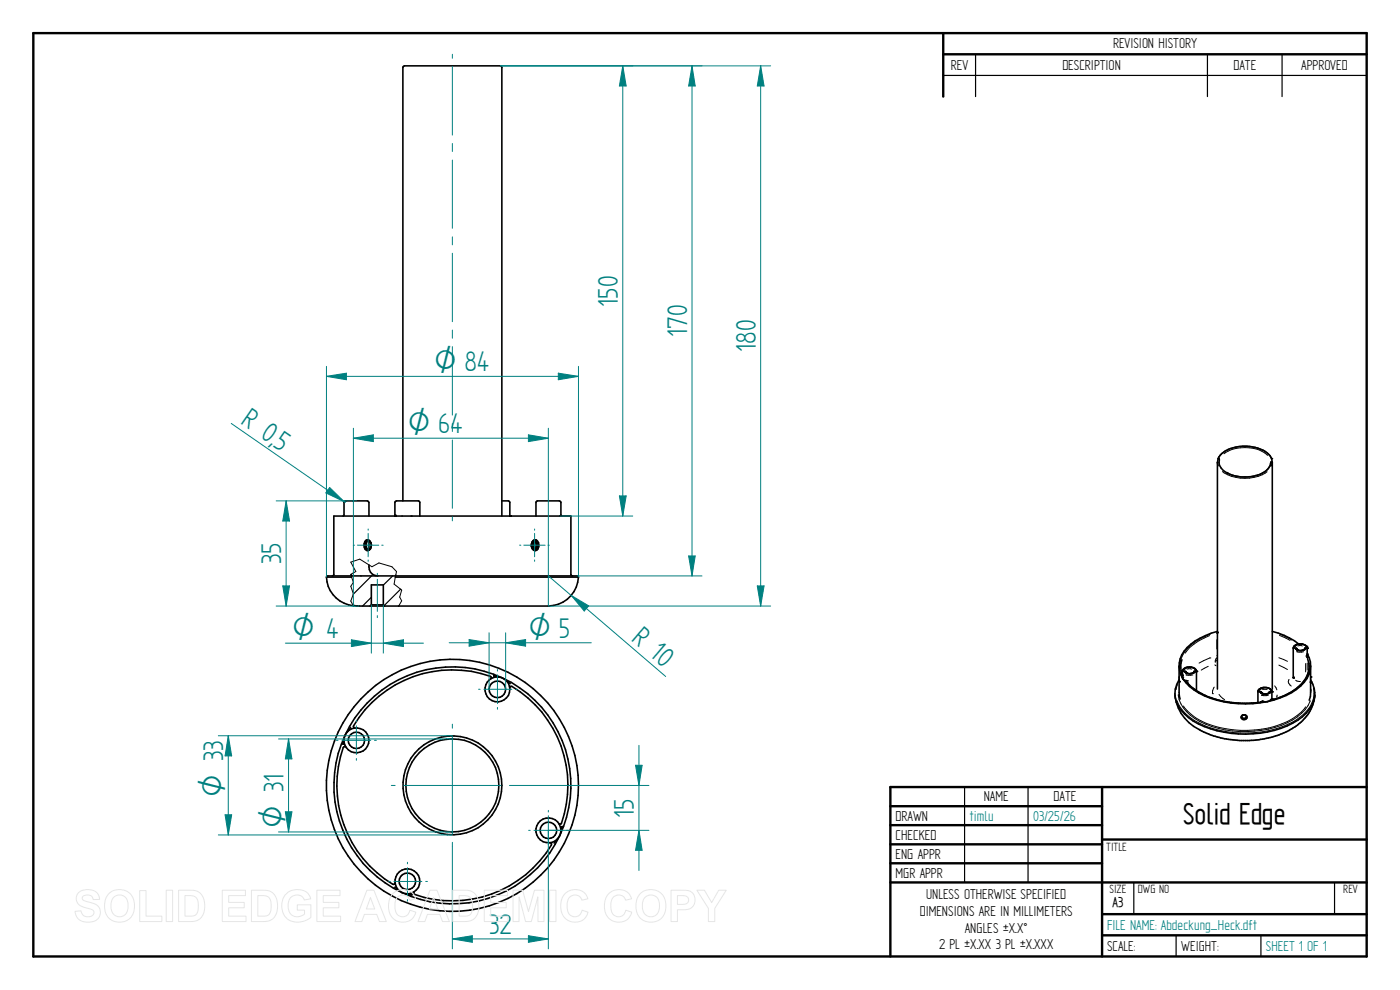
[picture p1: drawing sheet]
<svg xmlns="http://www.w3.org/2000/svg" width="297mm" height="210mm" viewBox="0 0 297 210" stroke-linecap="round" stroke-linejoin="round" font-family="sans-serif">
<g fill="none" stroke="#000" stroke-width=".51">
<path d="M7.1 7h282.8v195.9h-282.8zM200.1 7v13.5M200.1 11.5h89.8M188.9 171h44.9M188.9 175h44.9M188.9 179.1h44.9M233.8 167v35.9M233.8 178.1h56.1M289.9 167h-101v35.9M188.9 183.1h44.9M188.9 187.2h101M233.8 193.9h56.1"/>
<path d="M233.8 198.4h56.1"/>
</g>
<g fill="none" stroke="#000" stroke-width=".25">
<path d="M200.1 16h89.8M207 11.5v9M256.2 11.5v9M272 11.5v9M78.8 126.7l-1.9 1.9M78.8 122.2l-3.9 3.9M83.3 122.2l-2 1.9M85 125l-3.5 3.5M204.6 167v20.2M218.1 167v20.2M240.5 187.3v6.6M249.5 198.4v4.5"/>
<path d="M267.5 198.4v4.5M283.1 187.3v6.6"/>
</g>
<g fill="none" stroke="#000" stroke-width=".21">
<path d="M259.7 96.3a8.1 8.1 0 0 1 9.1 .2l.1 .1M259.3 100a8.6 8.6 0 0 0 9.5 .1M74.4 121.9h.1M74.4 121.8l1.1-.6-1.1-1.9 1.9-.7 2.6 1.6 1.5-.8 2.7 .8 1 1-.5 2.7 1.6 1.3-.4 1.5 .4 .8-.6 1.1M74.4 121.9l.6 1.6-.6 .9 .6 1.6-.6 1.5 .6 1M256.6 134.8a10.4 10.4 0 0 0-5.1 3.8M256.7 139.6h.1M256.7 139.6l-2.3 1.1M256.8 134.5a9.5 9.5 0 0 0-6.3 5.5l-.2 .8 .1 1M258.1 139.6h.1M258.1 139.6l-.3 .7M258.1 134.3h.1"/>
<path d="M258.1 134.3h.2M258.1 135.7v2M258.1 139.1h.2M258.2 134.2h.1M258.3 134.1h.1M271.3 139.5l1.8 .8M271.4 134.8l2.3 1M271.5 134.5l2.5 1.3M274.9 137.5h.1M275.1 138.3h.1M275.1 138.3h1.5M275.3 137h1"/>
<path d="M275.7 136.7a.77 .77 0 0 0-.9 .9l.9 .4M275.8 136.7a1.03 1.03 0 0 1 1.3 .8 1.21 1.21 0 0 1-1.3 .6M277.1 139.2h.1M277.1 139.1h.1M277.1 139.1v.1M277.2 139.4v.1M277.2 139h.1M277.2 139v.1M277.2 138.9h.1M277.3 139.4h.1M277.3 139.5l.1 .2M277.4 139.3h.1"/>
<path d="M249.8 145.2l-.3 1.1M250 147.3a7.4 7.4 0 0 0 4.6 5.8 22.3 22.3 0 0 0 19.6-.4 7.6 7.6 0 0 0 3.8-4.1M250.8 143.4h.1M250.8 143.3h.1M250.9 143.3h.1M251.1 149.8a11.9 11.9 0 0 0 7.5 4.5 22.1 22.1 0 0 0 15.6-1.9 7.6 7.6 0 0 0 2.8-2.5M251.4 142.4h.1M251.5 144.3l.3 .1M251.6 144.6h.1M251.6 143.2h.1M251.6 144.6l.1 .1M251.6 143.2h1.5"/>
<path d="M251.8 144.4h.1M251.8 141.9h1M251.9 144.4h.1M252.1 144.8v.1M252.1 144.7l-.3 .1M252.2 141.6a.77 .77 0 0 0-.9 .9l.9 .4M252.3 141.5a1.15 1.15 0 0 1 1.3 .9 1.3 1.3 0 0 1-1.3 .6M252.6 145.7a16.9 16.9 0 0 0 10.7 3.5l2.8-.1M256.3 141.4l-1.5 .8M257.2 147.2h.1M257.6 145.8l-.3 .7-.1 .6M257.7 141.1l.3 .1"/>
<path d="M258.1 140l-.3 .5M258.6 147.3l1.2 1.1M267.4 146.8h.1M267.5 148.9h.1M267.5 148.9l-.1-.1v.2M267.6 148.9h.1M267.6 147.5h.1M267.6 147.5h1.5M267.7 148.7h.1M267.7 148.9h.1M267.8 148.7l.4 .1M267.8 146.3h1"/>
<path d="M268.2 148.8h.1M268.2 146a.76 .76 0 0 0-.9 .9l.8 .3M268.4 145.9a1.07 1.07 0 0 1 1.2 .8 1.43 1.43 0 0 1-1.3 .7M269.4 148.5h.1M269.5 148.4h.1M269.5 148.4v.1M269.6 148.4h.1M269.6 148.3h.1M269.7 148.3h.1M269.9 146.3v.3M270 148.4h.1M270 148.4l-.2 .1"/>
<path d="M270.4 145.5l.5 .8M270.9 147.4l-.1 .5M271.3 141.1l1.8 .9M273.5 144.1a.91 .91 0 0 0 .4 1.4M274.9 144.3l1 .3M277 140.8v1.7M277.3 140.7v1.5M277.8 140.7a6.1 6.1 0 0 1-3.3 5.8l-2.1 1.2-1.1 .3M278.1 146.2l.1 .4M278.6 145.9a6.1 6.1 0 0 1-2.9 6.3 21.9 21.9 0 0 1-17.1 2.7 12.7 12.7 0 0 1-8.4-5.2l-.5-1.1"/>
</g>
<g fill="none" stroke="#000" stroke-width=".34">
<path d="M258.3 98.1v48.1M258.4 97.4l-.1 .7 .1 .7M258.4 97.3l.3-.4a4.7 4.7 0 0 1 2.5-1.8 8.6 8.6 0 0 1 3.6-.4l1.5 .2 1.8 .6a3.2 3.2 0 0 1 1.7 1.9M258.7 97.5a2.24 2.24 0 0 0 1.5 2.7M269.6 98.1l-.1 .3a3.2 3.2 0 0 1-2 2.1l-2.2 .6-2 .1-1.5-.3-1.6-.6M269.8 97.4l.1 .7M269.9 98.1l-.1 .7M269.9 98.1v48.1M72.8 109.5l.2-.2v-2.7l.3-.3h4.6l.2 .1 .2 .2v2.9M77.5 114.8l.4-.3a1.19 1.19 0 0 1 .9 1.2 1.19 1.19 0 0 1-.9 1.1 1.32 1.32 0 0 1-.4-2zM77.7 116.2l.5 .4M77.7 115.1v1.1"/>
<path d="M77.7 114.9l.3-.2a.98 .98 0 0 1 .8 .9 .98 .98 0 0 1-.7 1 1.06 1.06 0 0 1-.4-1.7zM78.2 114.7l-.5 .4M78.3 116.3l.1 .2M78.3 116.4l.1 .1M78.3 119.8a1.91 1.91 0 0 0 1.9 2.4M78.3 114.7v1.9M78.4 114.8l-.1 .1M78.4 114.8l-.1 .2M83.8 109.4l.1-3 .2-.1h4.7l.3 .3v2.9M85.5 106.3v-92l.3-.3h20.4l.3 .3v95.2M106.5 106.3h1.4l.2 .1 .1 3.1M113 114.9l.2-.2a.99 .99 0 0 1 .9 .9 .99 .99 0 0 1-.7 1 1.05 1.05 0 0 1-.4-1.7z"/>
<path d="M113.2 114.6l.3-.1a1.18 1.18 0 0 1 .9 1.2 1.18 1.18 0 0 1-.9 1.1 1.33 1.33 0 0 1-.3-2.2zM113.3 114.7a1.02 1.02 0 0 1 .6 1 1.02 1.02 0 0 1-.6 .9M113.5 114.8a1.08 1.08 0 0 0 0 1.7M113.5 114.8a1.18 1.18 0 0 0 0 1.7M113.7 115v1.3M113.8 115.3v.7M119.2 109.4l-.2-.1-.1-2.9-.2-.1h-4.7l-.3 .3v2.9M69.3 122.4l.3-.2h52.8l.3 .2M69.3 122.4h5.3M69.3 122.4a6.4 6.4 0 0 0 5.7 6.1M70.5 122.2l.3-.3v-12.4h50.3v12.4l.4 .3M78.8 128.3h2.5"/>
<path d="M78.8 128.3v-4.2h2.5v4.2M78.8 128.3l-.3 .3M81.3 128.3l.3 .3M83.9 122.4h38.8M122.7 122.4a6.5 6.5 0 0 1-6.4 6.2h-40.1l-1.3-.2M250.7 140a4.6 4.6 0 0 0 .1 3.1M258.3 133.9a13.5 13.5 0 0 0-7.1 4.2 5.2 5.2 0 0 0-.2 5.9M269.9 133.9a14.4 14.4 0 0 1 5.6 2.7M275.2 137.9l.4 .1 .9-.1M275.5 136.6l-.9 .4-.2 .5v6.2M275.5 136.6h.8l.9 .5M276.6 137.8h.1"/>
<path d="M277.2 137.1l.2 2M277.3 138.7l.7 1.7v.9M277.4 139.7a4.6 4.6 0 0 1 .1 3.2M249.3 147.4v.3M250.1 144.3a5.5 5.5 0 0 0 1.2 7.2 17 17 0 0 0 9.9 4.1 21.4 21.4 0 0 0 15.1-3.5 5.9 5.9 0 0 0 1.8-7.8M250.1 141.3v5.6l.3 1.4M250.8 143l.1 .3M250.8 143.4l.1 .4M250.9 143.8l.1 .2M250.9 142.4v1.4M250.9 142.4a1.71 1.71 0 0 1 2.9 0M251 144a13.2 13.2 0 0 0 8.6 4.9 24.2 24.2 0 0 0 9.3-.1"/>
<path d="M251 144l.5 .5M251.7 142.7l.5 .2 .8-.1M251.8 144.7l.9 1a16.5 16.5 0 0 0 7.8 3.2 24.1 24.1 0 0 0 6.2 .2l.8-.1M253.2 142.7h-.1M253.8 142.4v4.1M263.4 152.1a.59 .59 0 0 0 .9 .2M263.4 151.8a.56 .56 0 0 1 .9-.1 .56 .56 0 0 1-.1 .9 .57 .57 0 0 1-.7-.1 .57 .57 0 0 1-.1-.7zM264.5 152.1l-.2 .3-.3 .1h-.3l-.3-.4 .3-.4 .3-.1 .3 .2 .1 .4M266.9 146.7l.3-.6 .8-.3 1.3 .2 .4 .3 .1 .4M266.9 146.8v2.2M267.7 147.1l.4 .1 .9-.1M268.9 148.8l-1.1 .1"/>
<path d="M269.2 147l-.1 .1M269.8 148.5l-.9 .3M269.8 146.8v1.6M277.5 142.8l-.1 .2a7.2 7.2 0 0 1-2.4 3.1l-2.5 1.4-2.5 .9M278 141.3a6.2 6.2 0 0 1-3 5 15.6 15.6 0 0 1-6.1 2.5M278 143.7v4l-.3 .8M278 141.3v2.3M278.9 147.4a9 9 0 0 1-5.2 7.4 18.7 18.7 0 0 1-8.7 2.3h-2a20.2 20.2 0 0 1-8.7-2.4 9.2 9.2 0 0 1-5-7"/>
</g>
<g fill="#000">
<circle cx="258.4" cy="97.3" r=".17"/>
<circle cx="269.6" cy="98" r=".17"/>
<circle cx="269.6" cy="98.1" r=".17"/>
<circle cx="269.7" cy="97.3" r=".17"/>
<circle cx="83.7" cy="109.5" r=".17"/>
<circle cx="83.7" cy="109.4" r=".17"/>
<circle cx="83.8" cy="109.4" r=".17"/>
<circle cx="87.2" cy="109.5" r=".17"/>
<circle cx="108.2" cy="109.4" r=".17"/>
<circle cx="108.2" cy="109.5" r=".17"/>
<circle cx="260.2" cy="100.3" r=".17"/>
<circle cx="274.4" cy="137.5" r=".17"/>
<circle cx="274.9" cy="137.5" r=".17"/>
<circle cx="274.9" cy="137.6" r=".17"/>
<circle cx="274.9" cy="137.7" r=".17"/>
<circle cx="275" cy="137.7" r=".17"/>
<circle cx="275" cy="137.8" r=".17"/>
<circle cx="275.1" cy="137.8" r=".17"/>
<circle cx="275.2" cy="137.9" r=".17"/>
<circle cx="275.2" cy="137.8" r=".17"/>
<circle cx="276.6" cy="137.8" r=".17"/>
<circle cx="276.7" cy="137.8" r=".17"/>
<circle cx="276.7" cy="137.7" r=".17"/>
<circle cx="276.8" cy="137.7" r=".17"/>
<circle cx="276.8" cy="137.5" r=".17"/>
<circle cx="276.8" cy="137.6" r=".17"/>
<circle cx="277.2" cy="137.1" r=".17"/>
<circle cx="277.3" cy="137.5" r=".17"/>
<circle cx="277.3" cy="138.8" r=".17"/>
<circle cx="250.1" cy="144.6" r=".17"/>
<circle cx="250.9" cy="142.4" r=".17"/>
<circle cx="250.9" cy="143.7" r=".17"/>
<circle cx="251.4" cy="142.5" r=".17"/>
<circle cx="251.4" cy="142.6" r=".17"/>
<circle cx="251.5" cy="142.6" r=".17"/>
<circle cx="251.5" cy="142.7" r=".17"/>
<circle cx="251.6" cy="142.7" r=".17"/>
<circle cx="251.7" cy="142.7" r=".17"/>
<circle cx="253.1" cy="142.7" r=".17"/>
<circle cx="253.2" cy="142.7" r=".17"/>
<circle cx="253.2" cy="142.6" r=".17"/>
<circle cx="253.3" cy="142.5" r=".17"/>
<circle cx="253.3" cy="142.6" r=".17"/>
<circle cx="253.3" cy="142.4" r=".17"/>
<circle cx="253.8" cy="142.4" r=".17"/>
<circle cx="253.8" cy="142.5" r=".17"/>
<circle cx="266.9" cy="146.7" r=".17"/>
<circle cx="267.4" cy="146.8" r=".17"/>
<circle cx="267.4" cy="146.9" r=".17"/>
<circle cx="267.5" cy="146.9" r=".17"/>
<circle cx="267.5" cy="148.9" r=".17"/>
<circle cx="267.5" cy="147" r=".17"/>
<circle cx="267.6" cy="147.1" r=".17"/>
<circle cx="267.7" cy="147.1" r=".17"/>
<circle cx="269.1" cy="147.1" r=".17"/>
<circle cx="269.2" cy="147" r=".17"/>
<circle cx="269.2" cy="146.9" r=".17"/>
<circle cx="269.3" cy="146.9" r=".17"/>
<circle cx="269.3" cy="146.7" r=".17"/>
<circle cx="269.3" cy="146.8" r=".17"/>
<circle cx="269.8" cy="148.4" r=".17"/>
<circle cx="269.8" cy="148.3" r=".17"/>
<circle cx="269.8" cy="146.7" r=".17"/>
<circle cx="269.8" cy="146.8" r=".17"/>
<circle cx="269.9" cy="148.4" r=".17"/>
<circle cx="270" cy="148.4" r=".17"/>
<circle cx="274.4" cy="143.7" r=".17"/>
<circle cx="274.4" cy="143.8" r=".17"/>
<circle cx="278" cy="144.8" r=".17"/>
<circle cx="278" cy="144.7" r=".17"/>
<circle cx="278" cy="144.6" r=".17"/>
<circle cx="278" cy="143.6" r=".17"/>
</g>
<g fill="none" stroke="#008080" stroke-width=".21">
<path d="M96 11.5v.9M96 14.1v14.6M106.2 14h57.3M161.4 14l.7 4.2h-1.4zM96 30.4v1.7M96 34v14.4M96 50.2v1.7M96 53.7v14.5M96 70v1.8M96 73.5v14.6M96 89.8v1.7M96 93.3v14.5"/>
<path d="M75 115.7h.2M75.8 115.7h4.5M78.1 112.2v.3M78.1 113.2v4.9M78.1 118.8v.3M81 115.7h.3M96 109.6v.9M110.2 115.7h.3M111.1 115.7h4.6M113.4 112.2v.3M113.4 113.2v4.9M113.4 118.8v.3"/>
<path d="M116.2 115.7h.3M116.3 128.6h47.2"/>
</g>
<path d="M161.4 14l.7 4.2h-1.4z" fill="#008080"/>
<path d="M160.7 124.3h1.4l-.7 4.3z" fill="none" stroke="#008080" stroke-width=".21"/>
<path d="M160.7 124.3h1.4l-.7 4.3z" fill="#008080"/>
<path d="M106.2 14h28M132.1 14l.7 4.2h-1.4zM161.4 14v114.6M118.7 109.5h15.5" fill="none" stroke="#008080" stroke-width=".21"/>
<path d="M132.1 14l.7 4.2h-1.4z" fill="#008080"/>
<path d="M131.4 105.2h1.4l-.7 4.3z" fill="none" stroke="#008080" stroke-width=".21"/>
<path d="M131.4 105.2h1.4l-.7 4.3z" fill="#008080"/>
<path d="M106.2 14h42.7M132.1 14v95.5M146.8 14l.7 4.2h-1.4zM122.4 122.2h26.5" fill="none" stroke="#008080" stroke-width=".21"/>
<path d="M146.8 14l.7 4.2h-1.4z" fill="#008080"/>
<path d="M146.1 117.9h1.4l-.7 4.3z" fill="none" stroke="#008080" stroke-width=".21"/>
<path d="M146.1 117.9h1.4l-.7 4.3z" fill="#008080"/>
<path d="M146.8 14v108.2M58.6 106.3h17M58.6 128.6h17.6M60 124.3h1.4l-.7 4.3z" fill="none" stroke="#008080" stroke-width=".21"/>
<path d="M60 124.3h1.4l-.7 4.3z" fill="#008080"/>
<path d="M60.7 106.3l.7 4.2h-1.4z" fill="none" stroke="#008080" stroke-width=".21"/>
<path d="M60.7 106.3l.7 4.2h-1.4z" fill="#008080"/>
<path d="M60.7 106.3v22.3M116.3 122.2l24.9 21.3M121.2 126.3l3.7 2.2-.9 1.1z" fill="none" stroke="#008080" stroke-width=".21"/>
<path d="M121.2 126.3l3.7 2.2-.9 1.1z" fill="#008080"/>
<path d="M75 90.8v37.7M75 93l4.2-.8v1.5zM116.3 90.8v37.8" fill="none" stroke="#008080" stroke-width=".21"/>
<path d="M75 93l4.2-.8v1.5z" fill="#008080"/>
<path d="M112.1 92.2l4.2 .8-4.2 .7z" fill="none" stroke="#008080" stroke-width=".21"/>
<path d="M112.1 92.2l4.2 .8-4.2 .7z" fill="#008080"/>
<path d="M69.3 77.7v44.7M69.3 79.8l4.2-.6v1.4zM122.7 77.7v44.7M75 93h41.3" fill="none" stroke="#008080" stroke-width=".21"/>
<path d="M69.3 79.8l4.2-.6v1.4z" fill="#008080"/>
<path d="M118.4 79.2l4.3 .6-4.3 .8z" fill="none" stroke="#008080" stroke-width=".21"/>
<path d="M118.4 79.2l4.3 .6-4.3 .8z" fill="#008080"/>
<path d="M69.3 79.8h53.4M49.1 89.8l24.2 16.8M69.9 103.4l3.1 3-3.9-1.8z" fill="none" stroke="#008080" stroke-width=".21"/>
<path d="M69.9 103.4l3.1 3-3.9-1.8z" fill="#008080"/>
<g fill="none" stroke="#000" stroke-width=".34">
<path d="M73 156.6l-.2 1.3M73.4 158.5l-.4-.1a24.1 24.1 0 0 0 10.6 29.2l.2-.3M74.4 154.3l-.8 1.1M104.1 144l.1-.4a24.1 24.1 0 0 0-29.2 10.6l.3 .2M104.7 143.4l1.3 .2M106.6 143.8a25.1 25.1 0 0 0-33.4 12.1 25.1 25.1 0 0 0 12.1 33.5M106.9 144a2.64 2.64 0 0 1-.1 4.5 2.64 2.64 0 0 1-4-2 2.64 2.64 0 0 1 3.5-2.8 25.1 25.1 0 0 1 12.5 33.4 25.1 25.1 0 0 1-33.5 12.3M107.2 144.2l1 .8M108.2 145.9l.2-.3a24.1 24.1 0 0 1 10.6 29.2l-.4-.1M116.7 178.8l.3 .2a24.2 24.2 0 0 1-29.2 10.6l.1-.4M118.4 177.8l-.8 1.1M119.2 175.4l-.2 1.2"/>
<path d="M83.7 188.2l1.1 .8M83.8 187.3a2.64 2.64 0 0 1 2.6-3 2.64 2.64 0 0 1 2.7 2.9 2.64 2.64 0 0 1-3.2 2.4M83.8 187.3l.2 .7 .8 1M84.8 189l.5 .4M85.3 189.4l.6 .2M85.9 189.6l1.3 .2"/>
<circle cx="75.6" cy="157.1" r="1.73"/>
<circle cx="75.6" cy="157.1" r="2.65"/>
<circle cx="105.5" cy="146.2" r="1.76"/>
<circle cx="96" cy="166.6" r="10.5"/>
<circle cx="96" cy="166.6" r="9.8"/>
<circle cx="96" cy="166.6" r="26.7"/>
<circle cx="116.3" cy="176.2" r="2.65"/>
<circle cx="116.4" cy="176.1" r="1.74"/>
<circle cx="86.4" cy="187" r="1.76"/>
</g>
<g fill="#000">
<circle cx="72.8" cy="157.9" r=".17"/>
<circle cx="104.7" cy="143.4" r=".17"/>
<circle cx="119.2" cy="175.3" r=".17"/>
<circle cx="119.2" cy="175.4" r=".17"/>
<circle cx="87.2" cy="189.8" r=".17"/>
</g>
<path d="M59.1 156.8h36.9M61.2 156.8l.7 4.2h-1.4zM59.1 176.5h36.9" fill="none" stroke="#008080" stroke-width=".21"/>
<path d="M61.2 156.8l.7 4.2h-1.4z" fill="#008080"/>
<path d="M60.5 172.2h1.4l-.7 4.3z" fill="none" stroke="#008080" stroke-width=".21"/>
<path d="M60.5 172.2h1.4l-.7 4.3z" fill="#008080"/>
<path d="M46.3 156.1h49.7M48.4 156.1l.7 4.3h-1.3zM61.2 156.8v19.7M46.3 177.1h49.7" fill="none" stroke="#008080" stroke-width=".21"/>
<path d="M48.4 156.1l.7 4.3h-1.3z" fill="#008080"/>
<path d="M47.8 172.8h1.3l-.7 4.3z" fill="none" stroke="#008080" stroke-width=".21"/>
<path d="M47.8 172.8h1.3l-.7 4.3z" fill="#008080"/>
<path d="M103.8 134.2v12M107.3 134.2v12M107.3 136.4l4.2-.7v1.4zM48.4 156.1v21M96 153.6v.9M96 156.3v20.6M83 166.6h.8M85.6 166.6h20.7M96 178.7v.9M108.1 166.6h.9" fill="none" stroke="#008080" stroke-width=".21"/>
<path d="M107.3 136.4l4.2-.7v1.4z" fill="#008080"/>
<path d="M99.5 135.7l4.3 .7-4.3 .7z" fill="none" stroke="#008080" stroke-width=".21"/>
<path d="M99.5 135.7l4.3 .7-4.3 .7z" fill="#008080"/>
<path d="M95.3 136.4h30.1M96 179.6v21.7M116.3 176.1v25.2M96 199.2l4.2-.7v1.4z" fill="none" stroke="#008080" stroke-width=".21"/>
<path d="M96 199.2l4.2-.7v1.4z" fill="#008080"/>
<path d="M112.1 198.5l4.2 .7-4.2 .7z" fill="none" stroke="#008080" stroke-width=".21"/>
<path d="M112.1 198.5l4.2 .7-4.2 .7z" fill="#008080"/>
<path d="M109 166.6h28.7M116.3 176.1h21.4M134.8 162.3h1.4l-.6 4.3zM96 199.2h20.3" fill="none" stroke="#008080" stroke-width=".21"/>
<path d="M134.8 162.3h1.4l-.6 4.3z" fill="#008080"/>
<path d="M135.6 176.1l.6 4.3h-1.4z" fill="none" stroke="#008080" stroke-width=".21"/>
<path d="M135.6 176.1l.6 4.3h-1.4z" fill="#008080"/>
<path d="M78.8 128.3v10.3M80.1 121.6v.4M80.1 122.9v6.8M80.1 130.6v.4M81.3 128.3v10.3M81.3 136.4l4.3-.7v1.5zM135.6 158.1v26.6" fill="none" stroke="#008080" stroke-width=".21"/>
<path d="M81.3 136.4l4.3-.7v1.5z" fill="#008080"/>
<path d="M74.5 135.7l4.3 .7-4.3 .8z" fill="none" stroke="#008080" stroke-width=".21"/>
<path d="M74.5 135.7l4.3 .7-4.3 .8z" fill="#008080"/>
<g fill="none" stroke="#008080" stroke-width=".21">
<path d="M60.5 136.4h29.3M71.4 157.1h.3M72.6 157.1h6.1M75.6 152.8v.4M75.6 154v6.1M79.5 157.1h.3M101.5 146.2h.4M102.7 146.2h5.9M105.5 142v.4M105.5 143.2v6.1M105.5 150.1v.4M109.4 146.2h.4"/>
<path d="M75.6 160.9v.4M112.1 176.1h.4M113.3 176.1h6.1M116.3 171.9v.4M116.3 173.1v6.1M120.2 176.1h.4M82.5 187h.3M83.6 187h5.9M86.4 182.9v.4M86.4 184.1v5.9M86.4 190.8v.4M90.3 187h.4"/>
<path d="M116.3 180v.4"/>
</g>
<g fill="none" stroke="#e6e6e6" stroke-width=".21">
<path d="M16.6 189.4a3.1 3.1 0 0 1 4.1 .2l.4 1.2h-1.3a1.26 1.26 0 0 0-1.1-.9 1.26 1.26 0 0 0-1.3 .6l.2 .4 .8 .4a3.8 3.8 0 0 1 2.6 1.2 2.14 2.14 0 0 1-.2 2.3 2.14 2.14 0 0 1-2.2 .8 2.4 2.4 0 0 1-2.7-2.3l1.3-.1a1.43 1.43 0 0 0 1.2 1.3 1.43 1.43 0 0 0 1.5-.9 1.27 1.27 0 0 0-1.3-.9 2.44 2.44 0 0 1-2.4-2.1l.1-.7zM23.1 189.6a3.3 3.3 0 0 1 3.9-.5 3.3 3.3 0 0 1 1.5 3.6 3.2 3.2 0 0 1-3.7 2.9 3.2 3.2 0 0 1-2.6-3.9l.3-1.2zM24 190.4a1.85 1.85 0 0 1 2.3-.3 1.85 1.85 0 0 1 .9 2.1 1.85 1.85 0 0 1-.9 2 1.85 1.85 0 0 1-2.2-.3 3.2 3.2 0 0 1-.1-3.5zM29.6 188.9h1.4v5.5h3.3v1.1h-4.7zM35.3 188.8h1.3v6.7h-1.3zM37.9 188.8h2.4a2.84 2.84 0 0 1 3.1 3.4 2.79 2.79 0 0 1-3 3.3h-2.5zM39.2 190a2.79 2.79 0 0 1 2.5 .5 3.4 3.4 0 0 1-.3 3.6l-.5 .2-1.7 .1zM47.2 188.8h4.9v1.2h-3.6v1.4h3.3v1.2h-3.3v1.8h3.7v1.1h-5zM53.3 188.8h2.5a2.84 2.84 0 0 1 3.1 3.4 2.79 2.79 0 0 1-3 3.3h-2.6zM54.7 190a2.79 2.79 0 0 1 2.5 .5 3.4 3.4 0 0 1-.3 3.6l-.6 .2-1.6 .1zM60.6 189.7a3.4 3.4 0 0 1 5 .2l.3 .8-1.3 .2a1.82 1.82 0 0 0-2.3-.9 1.82 1.82 0 0 0-1.2 2.1 2.05 2.05 0 0 0 1.1 2.2 2.05 2.05 0 0 0 2.4-.4v-.8h-1.5v-1.2h2.9v2.7a3.9 3.9 0 0 1-5.6-.3 4 4 0 0 1 .2-4.6zM67.2 188.8h4.9v1.2h-3.5v1.4h3.3v1.2h-3.3v1.8h3.7v1.1h-5.1z"/>
<path d="M77.8 188.8h1.5l2.7 6.7h-1.5l-.6-1.5h-2.6l-.5 1.5h-1.5zM78.6 190.4l.9 2.4h-1.8zM83.3 189.6a2.88 2.88 0 0 1 4.9 1.1l-1.3 .3a1.6 1.6 0 0 0-1.9-1.1 1.6 1.6 0 0 0-1.2 1.8 2.26 2.26 0 0 0 1.3 2.7 1.52 1.52 0 0 0 1.9-1.3l1.2 .4a2.98 2.98 0 0 1-3.5 2.1 2.98 2.98 0 0 1-2.3-3.4l.2-1.4zM91.2 188.8h1.5l2.6 6.7h-1.4l-.6-1.5h-2.6l-.6 1.5h-1.4zM92 190.4l.9 2.4h-1.8zM96.1 188.8h2.4a2.84 2.84 0 0 1 3.1 3.4 2.79 2.79 0 0 1-3 3.3h-2.5zM97.4 190a2.79 2.79 0 0 1 2.5 .5 3.4 3.4 0 0 1-.3 3.6l-.6 .2-1.6 .1zM102.7 188.8h5v1.2h-3.6v1.4h3.3v1.2h-3.3v1.8h3.7v1.1h-5.1zM108.8 188.8h2.1l1.2 4.6 1.3-4.6h2v6.7h-1.3v-5.2l-1.4 5.2h-1.2l-1.4-5.2v5.2h-1.3zM116.6 188.8h1.3v6.7h-1.3zM119.8 189.6a2.88 2.88 0 0 1 4.9 1.1l-1.3 .3a1.6 1.6 0 0 0-1.8-1.1 1.6 1.6 0 0 0-1.3 1.8 2.26 2.26 0 0 0 1.3 2.7 1.52 1.52 0 0 0 1.9-1.3l1.3 .4a2.98 2.98 0 0 1-3.5 2.1 2.98 2.98 0 0 1-2.3-3.4l.2-1.4zM129.1 189.6a2.88 2.88 0 0 1 4.9 1.1l-1.3 .3a1.6 1.6 0 0 0-1.9-1.1 1.6 1.6 0 0 0-1.2 1.8 2.26 2.26 0 0 0 1.3 2.7 1.52 1.52 0 0 0 1.9-1.3l1.2 .4a2.98 2.98 0 0 1-3.5 2.1 2.98 2.98 0 0 1-2.3-3.4l.2-1.4z"/>
<path d="M135.8 189.6a3.3 3.3 0 0 1 3.9-.5 3.3 3.3 0 0 1 1.5 3.6 3.2 3.2 0 0 1-3.6 2.9 3.2 3.2 0 0 1-2.7-3.9l.3-1.2zM136.8 190.4a1.85 1.85 0 0 1 2.2-.3 1.85 1.85 0 0 1 .9 2.1 1.85 1.85 0 0 1-.9 2 1.85 1.85 0 0 1-2.2-.3 3.2 3.2 0 0 1 0-3.5zM142.4 188.8h2.1a2.48 2.48 0 0 1 2.7 1.1 2.12 2.12 0 0 1-.1 2.2 2.12 2.12 0 0 1-2.1 .9h-1.3v2.5h-1.3zM143.7 190h.7a1.26 1.26 0 0 1 1.7 .9 1.17 1.17 0 0 1-1.6 1h-.8zM147.8 188.8h1.6l1.6 2.7 1.5-2.7h1.6l-2.5 3.9v2.8h-1.3v-2.8z"/>
</g>
<text font-size="7.1" x="251" y="174.8">Solid Edge</text>
<g font-size="6.8" fill="#008080">
<text x="131.1" y="65.1" transform="rotate(-90 131.1 65.1)">150</text>
<text x="145.8" y="71.5" transform="rotate(-90 145.8 71.5)">170</text>
<text x="160.3" y="74.7" transform="rotate(-90 160.3 74.7)">180</text>
<text x="98.5" y="78.8">84</text>
<text x="50.9" y="89.8" transform="rotate(35 50.9 89.8)">R 0,</text>
<text x="57.7" y="94.5" transform="rotate(35 57.7 94.5)">5</text>
<text x="59.6" y="119.7" transform="rotate(-90 59.6 119.7)">35</text>
<text x="133.7" y="135.7" transform="rotate(40 133.7 135.7)">R 10</text>
<text x="134.5" y="173.4" transform="rotate(-90 134.5 173.4)">15</text>
<text x="103.8" y="198.1">32</text>
</g>
<g font-size="6.6" fill="#008080">
<text x="92.1" y="78.8">O</text>
<text x="86.5" y="91.9">O 64</text>
<text x="62" y="135.4">O 4</text>
<text x="112.1" y="135.3">O 5</text>
<text x="47.4" y="169.1" transform="rotate(-90 47.4 169.1)">O 33</text>
<text x="60.2" y="175.7" transform="rotate(-90 60.2 175.7)">O 31</text>
</g>
<g font-size="3.4">
<text x="236.1" y="10.3">REVISION HISTORY</text>
<text x="201.7" y="14.8">REV</text>
<text x="225.4" y="14.8">DESCRIPTION</text>
<text x="261.7" y="14.8">DATE</text>
<text x="276" y="14.8">APPROVED</text>
<text x="208.7" y="170">NAME</text>
<text x="223.5" y="170">DATE</text>
<text x="190" y="174.1">DRAWN</text>
<text x="190" y="178.1">CHECKED</text>
<text x="190" y="182.2">ENG APPR</text>
<text x="190" y="186.2">MGR APPR</text>
<text x="196.5" y="190.8">UNLESS OTHERWISE SPECIFIED</text>
<text x="195.1" y="194.3">DIMENSIONS ARE IN MILLIMETERS</text>
<text x="204.7" y="197.8">ANGLES ±X.X°</text>
<text x="236" y="192.5">A3</text>
<text x="199.2" y="201.4">2 PL ±X.XX 3 PL ±X.XXX</text>
<text x="234.9" y="201.7">SCALE:</text>
<text x="250.6" y="201.7">WEIGHT:</text>
</g>
<g font-size="3.4" fill="#008080">
<text x="205.7" y="174.1">timlu</text>
<text x="219.2" y="174.1">03/25/26</text>
<text x="234.9" y="197.2">FILE NAME: Abdeckung_Heck.dft</text>
<text x="268.6" y="201.7">SHEET 1 OF 1</text>
</g>
<g font-size="2.9">
<text x="234.7" y="180.4">TITLE</text>
<text x="235.4" y="189.5">SIZE</text>
<text x="241.4" y="189.5">DWG NO</text>
<text x="285" y="189.5">REV</text>
</g>
</svg>
